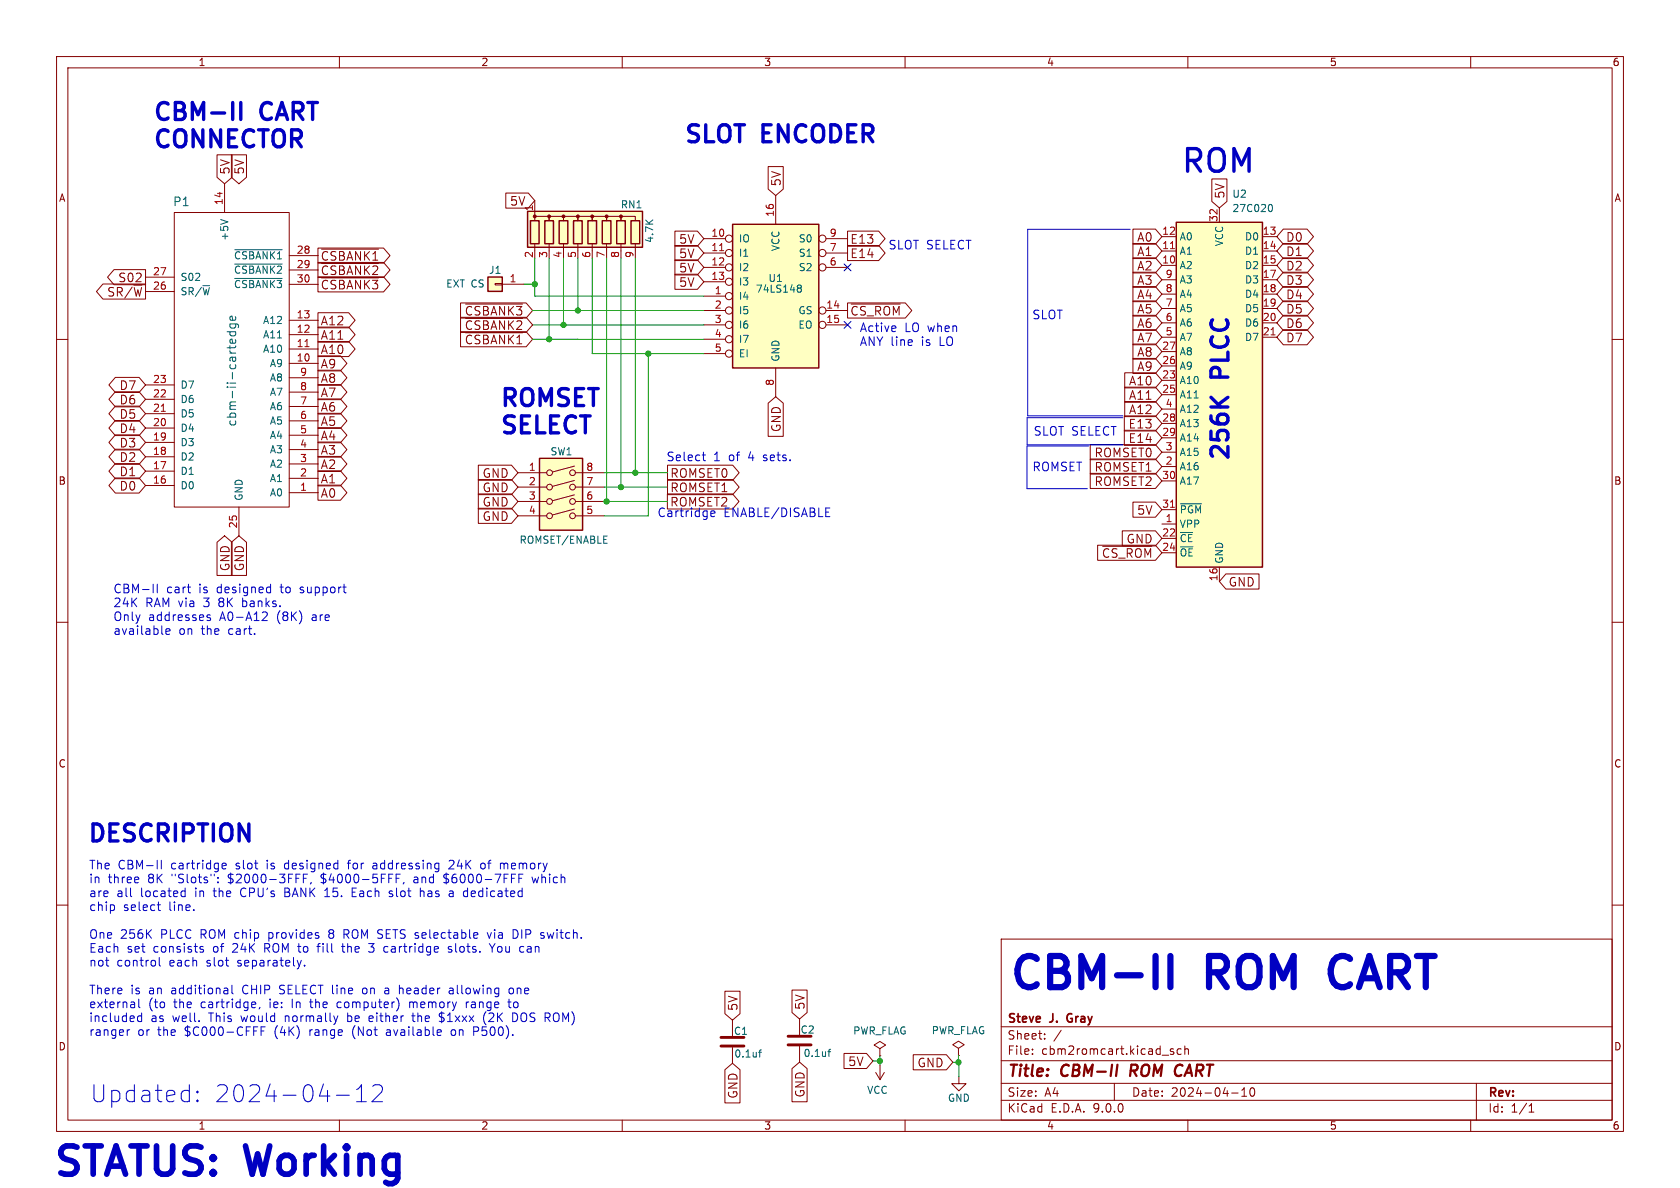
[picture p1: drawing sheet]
<svg xmlns="http://www.w3.org/2000/svg" width="297mm" height="210mm" viewBox="0 0 297 210" stroke-linecap="round" stroke-linejoin="round" font-family="sans-serif">
<g fill="none" stroke="#840000" stroke-width=".18">
<path d="M10 10h277v190h-277zM12 12h273v186h-273zM60 10v2M110 10v2M160 10v2M210 10v2M260 10v2M10 60h2M285 60h2M10 110h2M285 110h2M10 160h2"/>
<path d="M177 166h108v32h-108zM285 160h2M60 198v2M110 198v2M129.5 180.3v2.8M129.5 185.2v2.8M141.4 180.1v2.8M141.4 185v2.8M160 198v2M169.4 185.3l1.1-.6-1.1-.7-1 .7 1 .6v1.3M169.4 186.6h.1M177 194.5h108"/>
<path d="M177 191.5h108M177 187.5h108M177 181.5h108M182.5 186.3v.1M182.5 185.5v.1M184.7 183.6v.1M184.7 182.8v.1M187.6 182.1l-1.3 2M197 191.5v3M207.5 185.5l-.4-.1-.2 .2 .1 .2 .5 .2v.3h-.6M208.8 185.5l-.4-.1-.3 .3v.4l.1 .2h.6M209.5 185.5l.2-.1 .3 .1 .1 .9"/>
<path d="M209.5 184.9v1.5M210 198v2M217.7 193.2h1.2M219.5 193.8h.9M219.5 192.7l.5-.4v1.5M221.1 192.4l.2-.1a.81 .81 0 0 1 .6 .6 .81 .81 0 0 1-.3 .8l-.1 .1a.81 .81 0 0 1-.4-1.4zM260 198v2M261 191.5v6.5M270.3 196.6h.9M270.3 195.5l.4-.4v1.5"/>
</g>
<path d="M200 188.2l-.2 2M208.7 188.2l-.5 .1M208.7 190.1l-.4 .1" fill="none" stroke="#840000" stroke-width=".4"/>
<path d="M188.8 179.4l-.2 .4 .2 .7" fill="none" stroke="#840000" stroke-width=".3"/>
<path d="M127.5 183.4h4M127.5 184.9h4M139.3 183.2h4.1M139.3 184.7h4.1" fill="none" stroke="#840000" stroke-width=".51"/>
<path d="M134.1 186h.5M134.6 185.6l-.3 .2v1.1M146.4 185.9h.4M146.8 185.5l-.3 .2v1.1" fill="none" stroke="#006464" stroke-width=".18"/>
<path d="M129.5 39.6h15.3v25.4h-15.3z" fill="#ffffc2"/>
<path d="M129.5 39.6h15.3v25.4h-15.3z" fill="none" stroke="#840000" stroke-width=".25"/>
<g fill="none" stroke="#840000" stroke-width=".18">
<path d="M137.1 34.6v5M124.4 42.2h3.8M124.4 44.7h3.8M124.4 47.3h3.8M124.4 49.8h3.8M124.4 52.3h3.8M124.4 54.9h3.8M124.4 57.4h3.8M124.4 60h3.8M146 42.2h3.8M146 44.7h3.8M146 47.3h3.8"/>
<path d="M146 54.9h3.8M146 57.4h3.8M124.4 62.5h3.8M137.1 65v5.1M154.8 189.6l.8 1.3M155.5 185.4l1.1-.7-1.1-.6-1 .6 1 .7v1.2M155.5 186.6h.1M155.6 188.3v2.6M156.3 189.6l-.7 1.3"/>
<circle cx="128.9" cy="49.8" r=".63"/>
<circle cx="128.9" cy="54.9" r=".63"/>
<circle cx="128.9" cy="42.2" r=".63"/>
<circle cx="128.9" cy="52.3" r=".63"/>
<circle cx="128.9" cy="44.7" r=".63"/>
<circle cx="128.9" cy="57.4" r=".63"/>
<circle cx="128.9" cy="47.3" r=".63"/>
<circle cx="128.9" cy="60" r=".63"/>
<circle cx="145.4" cy="44.7" r=".63"/>
<circle cx="145.4" cy="47.3" r=".63"/>
<circle cx="145.4" cy="54.9" r=".63"/>
<circle cx="145.4" cy="57.4" r=".63"/>
<circle cx="145.4" cy="42.2" r=".63"/>
<circle cx="128.9" cy="62.5" r=".63"/>
</g>
<path d="M127.2 44.3h.7" fill="none" stroke="#a90000" stroke-width=".18"/>
<path d="M141.1 50.9h.1M141.1 50.4h.3l.2 .1 .1 .2-.3 .2M141.2 50.9h.2M141.2 50.9l-.1 .1M141.4 50.9l.3 .3-.1 .3-.2 .2-.3-.1" fill="none" stroke="#006464" stroke-width=".18"/>
<path d="M86.3 49h2.5v2.5h-2.5z" fill="#ffffc2"/>
<path d="M86.3 49h2.5v2.5h-2.5z" fill="none" stroke="#840000" stroke-width=".25"/>
<g fill="none" stroke="#840000" stroke-width=".18">
<path d="M30.8 37.6h20.3v52h-20.3zM39.7 32.5v5.1M25.7 49h5.1M25.7 51.5h5.1M51.1 50.3h5.1M51.1 45.2h5.1M51.1 47.7h5.1M51.1 56.6h5.1M51.1 59.2h5.1M87.5 50.1h1.3v.3h-1.3zM88.8 50.2h3.8M25.7 68h5.1"/>
<path d="M25.7 70.6h5.1M25.7 73.1h5.1M25.7 75.7h5.1M25.7 78.2h5.1M51.1 61.7h5.1M51.1 64.2h5.1M51.1 66.8h5.1M51.1 69.3h5.1M51.1 71.9h5.1M51.1 74.4h5.1M51.1 76.9h5.1M51.1 79.5h5.1"/>
<path d="M25.7 80.7h5.1M25.7 83.3h5.1M25.7 85.8h5.1M42.2 89.6v5.1M51.1 82h5.1M51.1 84.6h5.1M51.1 87.1h5.1"/>
</g>
<path d="M28.5 72.7h.7M53.9 61.3h.7" fill="none" stroke="#a90000" stroke-width=".18"/>
<path d="M39 38.8l1.3 .4M40.1 58.6h1.6M40.7 57.3h1.2l.3 .3-.1 .3M40.7 57.3v.4l.2 .3h.5l.2-.1v-.6M40.7 58.6v.5l.2 .3h.5l.2-.2v-.6M41.5 44.1h8.4M41.5 46.7h8.4M41.5 49.2h8.4M41.6 56l.1 .4-.3 .2-.7-.1v-.5l.3-.1 .2 .7M40.7 60.5v-.5h.3l.2 .7M41.6 60l.1 .5" fill="none" stroke="#006464" stroke-width=".18"/>
<path d="M95.4 81h7.6v12.7h-7.6z" fill="#ffffc2"/>
<g fill="none" stroke="#840000" stroke-width=".18">
<path d="M91.6 83.6h5M91.6 86.1h5M91.6 88.6h5M91.6 91.2h5M101.5 82.4l-3.8 1M101.5 84.9l-3.8 1.1M101.5 87.5l-3.8 1M101.5 90l-3.8 1M101.7 83.6h5.1M101.7 86.1h5.1M101.7 88.6h5.1M101.7 91.2h5.1"/>
<circle cx="97.2" cy="88.6" r=".51"/>
<circle cx="97.2" cy="86.1" r=".51"/>
<circle cx="97.2" cy="91.2" r=".51"/>
<circle cx="97.2" cy="83.6" r=".51"/>
<circle cx="101.2" cy="83.6" r=".51"/>
<circle cx="101.2" cy="91.2" r=".51"/>
<circle cx="101.2" cy="88.6" r=".51"/>
<circle cx="101.2" cy="86.1" r=".51"/>
</g>
<path d="M95.4 81h7.6v12.7h-7.6z" fill="none" stroke="#840000" stroke-width=".25"/>
<path d="M106.7 96h.6M106.7 94.8h.6" fill="none" stroke="#006464" stroke-width=".18"/>
<path d="M93.3 37.4h20.3v6.3h-20.3z" fill="#ffffc2"/>
<path d="M93.3 37.4h20.3v6.3h-20.3zM93.8 39h1.5v4.1h-1.5zM96.3 39h1.5v4.1h-1.5zM98.9 39h1.5v4.1h-1.5zM101.4 39h1.5v4.1h-1.5zM103.9 39h1.6v4.1h-1.6zM106.5 39h1.5v4.1h-1.5zM109 39h1.5v4.1h-1.5zM111.6 39h1.5v4.1h-1.5z" fill="none" stroke="#840000" stroke-width=".25"/>
<g fill="#840000" stroke="#840000" stroke-width=".18">
<circle cx="94.5" cy="38.3" r=".25"/>
<circle cx="97.1" cy="38.3" r=".25"/>
<circle cx="99.6" cy="38.3" r=".25"/>
<circle cx="102.2" cy="38.3" r=".25"/>
<circle cx="104.7" cy="38.3" r=".25"/>
<circle cx="107.2" cy="38.3" r=".25"/>
<circle cx="109.8" cy="38.3" r=".25"/>
</g>
<path d="M94.5 39v-.7h2.6v.7v-.7h2.5v.7v-.7h2.6v.7v-.7h2.5v.7v-.7h2.5v.7v-.7h2.6v.7v-.7h2.5v.7M94.5 35.5v2.5M94.5 43.1v1.2M97.1 43.1v1.2M99.6 43.1v1.2M102.2 43.1v1.2M104.7 43.1v1.2M107.2 43.1v1.2M109.8 43.1v1.2M112.3 43.1v1.2" fill="none" stroke="#840000" stroke-width=".18"/>
<path d="M207.9 39.3h15.3v61h-15.3z" fill="#ffffc2"/>
<path d="M207.9 39.3h15.3v61h-15.3z" fill="none" stroke="#840000" stroke-width=".25"/>
<g fill="none" stroke="#840000" stroke-width=".18">
<path d="M38.4 27.4h2.6v3.9l-1.3 1.2-1.3-1.2zM40.9 27.4h2.7v3.9l-1.4 1.2-1.3-1.2zM89.4 34.1h4l1.1 1.4-1.1 1.3h-4zM135.8 29.4h2.7v4l-1.4 1.2-1.3-1.2zM214.2 31.6h2.7v4l-1.3 1.2-1.4-1.2zM215.6 36.8v2.5M18.2 50.2h7.5v2.7h-7.5l-1.1-1.4zM20.2 47.7h5.5v2.6h-5.5l-1.2-1.3zM56.2 48.9h11.6l1.2 1.4-1.2 1.3h-11.6zM56.2 57.8h5.4l1.2 1.4-1.2 1.3h-5.4zM56.2 55.3h5.4l1.2 1.3-1.2 1.4h-5.4zM56.2 43.9h11.6l1.2 1.3-1.2 1.3h-11.6z"/>
<path d="M56.2 46.4h11.6l1.2 1.3-1.2 1.4h-11.6zM56.8 49.1h10.1M56.8 44h10.1M56.8 46.6h10.1M81.4 58.6h11.6l1.2 1.4-1.2 1.3h-11.6zM81.4 53.6h11.6l1.2 1.3-1.2 1.3h-11.6zM81.4 56.1h11.6l1.2 1.3-1.2 1.4h-11.6zM82.3 58.8h10.1M82.3 53.7h10.1M82.3 56.3h10.1M119.3 40.9h4l1.1 1.3-1.1 1.3h-4zM119.3 48.5h4l1.1 1.3-1.1 1.3h-4z"/>
<path d="M119.3 43.4h4l1.1 1.3-1.1 1.4h-4zM119.3 45.9h4l1.1 1.4-1.1 1.3h-4zM149.8 40.9h5.5l1.2 1.3-1.2 1.3h-5.5zM149.8 43.4h5.5l1.2 1.3-1.2 1.4h-5.5zM149.8 53.6h10.3l1.1 1.3-1.1 1.3h-10.3zM150.5 53.7h8.7M200.3 43h4l1.1 1.4-1.1 1.3h-4zM200.3 55.7h4l1.1 1.4-1.1 1.3h-4zM200.3 45.6h4l1.1 1.3-1.1 1.3h-4zM200.3 40.5h4l1.1 1.3-1.1 1.4h-4zM200.3 50.7h4l1.1 1.3-1.1 1.3h-4zM200.3 48.1h4l1.1 1.4-1.1 1.3h-4z"/>
<path d="M200.3 53.2h4l1.1 1.3-1.1 1.4h-4zM200.3 58.3h4l1.1 1.3-1.1 1.3h-4zM205.4 41.8h2.5M205.4 44.4h2.5M205.4 46.9h2.5M205.4 49.5h2.5M205.4 52h2.5M205.4 54.5h2.5M205.4 57.1h2.5M205.4 59.6h2.5M223.2 41.8h2.5M223.2 44.4h2.5"/>
<path d="M223.2 46.9h2.5M223.2 49.5h2.5M223.2 52h2.5M223.2 54.5h2.5M223.2 57.1h2.5M223.2 59.6h2.5M226.9 50.7h4.2l1.1 1.3-1.1 1.3h-4.2l-1.2-1.3zM226.9 58.3h4.2l1.1 1.3-1.1 1.3h-4.2l-1.2-1.3zM226.9 53.2h4.2l1.1 1.3-1.1 1.4h-4.2l-1.2-1.4zM226.9 55.7h4.2l1.1 1.4-1.1 1.3h-4.2l-1.2-1.3zM226.9 45.6h4.2l1.1 1.3-1.1 1.3h-4.2l-1.2-1.3zM226.9 40.5h4.2l1.1 1.3-1.1 1.4h-4.2l-1.2-1.4z"/>
<path d="M226.9 43h4.2l1.1 1.4-1.1 1.3h-4.2l-1.2-1.3zM226.9 48.1h4.2l1.1 1.4-1.1 1.3h-4.2l-1.2-1.3zM20.4 66.7h4.2l1.1 1.3-1.1 1.4h-4.2l-1.2-1.4zM20.4 69.3h4.2l1.1 1.3-1.1 1.3h-4.2l-1.2-1.3zM20.4 71.8h4.2l1.1 1.3-1.1 1.4h-4.2l-1.2-1.4zM20.4 74.3h4.2l1.1 1.4-1.1 1.3h-4.2l-1.2-1.3zM20.4 79.4h4.2l1.1 1.3-1.1 1.4h-4.2l-1.2-1.4zM20.4 76.9h4.2l1.1 1.3-1.1 1.3h-4.2l-1.2-1.3zM56.2 65.4h4l1.1 1.4-1.1 1.3h-4zM56.2 70.5h4l1.1 1.4-1.1 1.3h-4zM56.2 68h4l1.1 1.3-1.1 1.4h-4zM56.2 60.4h5.4l1.2 1.3-1.2 1.3h-5.4z"/>
<path d="M56.2 62.9h4l1.1 1.3-1.1 1.4h-4zM56.2 75.6h4l1.1 1.3-1.1 1.4h-4zM56.2 78.1h4l1.1 1.4-1.1 1.3h-4zM56.2 73.1h4l1.1 1.3-1.1 1.3h-4zM135.8 71.3l1.3-1.2 1.4 1.2v5.8h-2.7zM192.7 78.6h11.6l1.1 1.3-1.1 1.4h-11.6zM198.8 76.1h5.5l1.1 1.3-1.1 1.3h-5.5zM198.8 73.5h5.5l1.1 1.4-1.1 1.3h-5.5zM198.8 71h5.5l1.1 1.3-1.1 1.3h-5.5zM198.8 68.4h5.5l1.1 1.4-1.1 1.3h-5.5zM198.8 65.9h5.5l1.1 1.3-1.1 1.4h-5.5zM200.3 63.4h4l1.1 1.3-1.1 1.3h-4z"/>
<path d="M200.3 60.8h4l1.1 1.4-1.1 1.3h-4zM205.4 62.2h2.5M205.4 64.7h2.5M205.4 67.2h2.5M205.4 69.8h2.5M205.4 72.3h2.5M205.4 74.9h2.5M205.4 77.4h2.5M205.4 79.9h2.5M20.4 82h4.2l1.1 1.3-1.1 1.3h-4.2l-1.2-1.3zM20.4 84.5h4.2l1.1 1.3-1.1 1.4h-4.2l-1.2-1.4zM38.4 95.9l1.3-1.2 1.3 1.2v5.8h-2.6z"/>
<path d="M40.9 95.9l1.3-1.2 1.4 1.2v5.8h-2.7zM56.2 83.2h4l1.1 1.4-1.1 1.3h-4zM56.2 80.7h4l1.1 1.3-1.1 1.4h-4zM56.2 85.8h4l1.1 1.3-1.1 1.3h-4zM84.6 89.9h5.8l1.2 1.3-1.2 1.3h-5.8zM84.6 87.3h5.8l1.2 1.3-1.2 1.4h-5.8zM84.6 82.2h5.8l1.2 1.4-1.2 1.3h-5.8zM84.6 84.8h5.8l1.2 1.3-1.2 1.3h-5.8zM118 87.3h11.5l1.2 1.3-1.2 1.4h-11.5zM118 84.8h11.5l1.2 1.3-1.2 1.3h-11.5zM118 82.2h11.5l1.2 1.4-1.2 1.3h-11.5zM192.7 83.7h11.6l1.1 1.3-1.1 1.3h-11.6z"/>
<path d="M192.7 81.1h11.6l1.1 1.4-1.1 1.3h-11.6zM194 96.4h10.3l1.1 1.3-1.1 1.3h-10.3zM194.9 96.6h8.7M198.4 93.8h5.9l1.1 1.4-1.1 1.3h-5.9zM200.3 88.8h4l1.1 1.3-1.1 1.3h-4zM205.4 82.5h2.5M205.4 85h2.5M205.4 90.1h2.5M205.4 92.6h2.5M205.4 95.2h2.5M205.4 97.7h2.5M215.6 100.3v2.5"/>
<path d="M216.7 101.5h5.9v2.6h-5.9l-1.1-1.3zM128.2 175.2h2.6v4l-1.3 1.1-1.3-1.1zM140 175h2.7v4l-1.3 1.1-1.4-1.1zM128.2 189.1l1.3-1.1 1.3 1.1v5.9h-2.6zM140 188.9l1.4-1.1 1.3 1.1v5.9h-2.7zM149.2 186.2h4l1.1 1.4-1.1 1.3h-4zM161.4 186.4h5.9l1.2 1.4-1.2 1.3h-5.9zM169.5 190.3v1.3h1.3l-1.3 1.2-1.3-1.2h1.3"/>
</g>
<path d="M206.9 44h.7M224.7 59.2h.7M206.9 89.7h.7" fill="none" stroke="#a90000" stroke-width=".18"/>
<path d="M224.4 36.2l.1-.1a.68 .68 0 0 1 .5 .7 .68 .68 0 0 1-.5 .6l-.1-.1M208.7 89.1h3.7" fill="none" stroke="#006464" stroke-width=".18"/>
<g fill="none" stroke="#0000c2" stroke-width=".18">
<path d="M158.3 57.7l.1 .3-.7 .1M199.8 40.5h-18.1v33h16.8M124.4 79.9v1.3l.3 .2M181.6 78.8v7.6h10.6M181.6 78.8h10.8M198.5 73.8h-16.9v4.8h17M124.1 80.4h.6M125.7 90.4v.9h.6M126.3 90.4l.1 .3-.7 .1M146 91.3h.7M146 90.5h.5M146 89.8h.7"/>
<path d="M27.8 103.3v1.5M29.3 111.6l.8-.1-.1-.3-.5-.1-.2 .3 .1 .7h.6M33.1 103.8h.6M33.5 104.8h.2M36.6 109l.6 .4-.2 .3-.4-.1M37.2 108.8l-.4-.1-.2 .2M47 108.2l.3 .3-.1 .3-.9 .9h1M47.7 103.8h.1M47.8 103.3v1.5M47.8 104.7l-.1 .1M27.8 159.9h.6M28 159.4v1.3l.4 .3"/>
<path d="M28.5 152.1v1.5M32.3 157.5l.4 .1M32.7 157v1.5M32.7 158.4l-.4 .1M38.5 155.9v.2M38.5 155.1v.2M39.3 153.1l.7-.2-.1-.2-.4-.1-.2 .2v.7h.6M53.6 155.3h.5M53.6 154.5v1.6M55 156l-.1 .3M62.3 157v1.5h.7M62.3 157.7h.5"/>
<path d="M66 153.1v.4M68.8 158.4l.4 .1M69.2 157.5h-.2l-.2 .2 .1 .2 .3 .1M70 155.3h.5M70 154.5v1.6M71.4 156l-.1 .3M74.3 157v1.5M74.9 157.6l-.4-.1-.2 .1M77.4 152.6l.2 .1M77.6 152.6l-.1 1.4M77.6 153.5l-.2 .1M78.4 156l.3 .1"/>
<path d="M78.5 154.7v.4M79.4 158.3l.2 .2 .5-.1M79.5 157.6h.5M79.6 152.1l-.2 .1M80.1 157.9h-.5l-.2 .2M80.2 152.7l-.9 .9h1M82.5 157.5l.2 .1M82.7 157v1.5M82.7 158.4l-.2 .1M85.5 152.6l-.4 .1-.1 .2 .1 .6 .4 .1M88.5 152.6v1M89 152.7l-.3-.1-.2 .1"/>
<path d="M91.7 155.3h.5M91.7 154.5v1.6M94.1 155l.2 1.1M20.2 160.1v.7M23.7 177.2l.1 .9M23.8 178.1h-.1M23.8 177.5l-.1 .1M24.5 176.6v1.3l.2 .2M25 179.1v1.5M25 179.6h-.4l-.3 .3v.4l.2 .2h.5M28.2 169.3v1.3l.2 .2M35.4 167.7l.5 .2 .1 .2-.2 .2h-.5"/>
<path d="M35.4 167.4h.5M40.1 174.7l.2 .2v.8M40.3 175.6l-.5 .1M40.3 175l-.5 .1M41 174.2v1.3l.2 .2M45 177.1l.2 .4-.7 .1M45.1 178.1h-.1M45.9 178.1l-.1 .3M53.3 169.8l-.4 1M53.8 170.6v.2M56 167.3h.6M59.7 177.3v.7"/>
<path d="M59.7 179.6l-.3 1M60.4 167.3h.6M60.6 166.8l.1 1.5M60.8 165.1h.6M61.4 164.3h-.6v1.6M64.2 174.8v.7M65.2 168.2l.2 .1h.4M65.3 179.6v.9M66 179.9l-.8 .2M68 168.3h.4M68.2 174.7h-.1M68.2 175.1a.3 .3 0 0 0-.2 .3 .3 .3 0 0 0 .2 .3"/>
<path d="M68.4 167.3l-.4 .1M70.4 176.8l.1 .6-.1 .9M71 174.7h-.3M72.4 177.1v1M72.6 177.1l-.2 .2M72.8 179.6h.6M73 179.1l.1 1.4M77.7 179.5l.1 .2 .4 .2M79.8 167.4l-.3-.1-.3 .3 .7 .4M79.9 168.1l-.2 .2h-.5M79.9 174.7h-.4M80 175.1h-.4a.3 .3 0 0 0-.2 .3 .3 .3 0 0 0 .2 .3h.4"/>
<path d="M82.4 177.1v1M82.9 177.1l-.3 .1-.2 .2M85.6 179.5l-.1 .7 .4 .9M86.1 164.9l.4 1 .4-1M86.5 166.8l.5 .8M87 167.6v.7M87.5 166.8l-.5 .8M89.8 177.1h.6M90 176.6v1.3l.4 .2M90.6 179.1v1.5h.4l.4-.2M90.6 174.7h-.3l-.3 .3 .1 .5 .2 .2 .3-.1M90.7 164.3h.4l.3 .3"/>
<path d="M91 179.1l.4 .2M91.4 165.7l-.3 .2h-.4M92.5 167.3l.1 .1M92.6 168.3h-.1M96 165.4l.2 .2-.2 .3M96 164.9h.2M22.9 182l-.3 .1-.1 .2M34.9 194.5l.1 .1-.1 .2M34.9 194.5l-.1 .1 .1 .2M34.9 192.9v.3M34.9 194.5v.3M34.9 192.9l.1 .1-.1 .2"/>
<path d="M34.9 192.9l-.1 .1 .1 .2M46.2 182.2h.5M46.2 181.5v1.5M59.5 193.6h2.3M63 194.8h1.8M63 192.6l.6-.4 .3-.4v3M65.9 192l.4-.2h.7a.81 .81 0 0 1 .5 1.2l-1.7 1.8h1.8M68.4 182.5v.5M77.7 180.5l.5 .1M77.9 182.1l.1 .3-.7 .1M80 182l-.2 .3v.5l.2 .2M83.7 181.5v1.5"/>
<path d="M83.7 182.3h.6"/>
</g>
<g fill="none" stroke="#009600" stroke-width=".18">
<path d="M92.6 50.2h1.9M94.2 60h30.2M94.2 57.4h5.4M94.2 54.9h30.2M94.5 45.6v6.7h29.9M97.1 45.6v14.4M99.6 45.6v11.9l24.8-.1M102.2 45.6v9.3M102.2 60h.1M104.7 45.6v16.9h19.7M107.2 45.6v43M109.8 45.6v40.5"/>
<path d="M112.3 45.6v38M124.4 60h.1M114.6 62.5v28.7h-7.8M106.8 88.6h11.2M106.8 86.1h11.2M106.8 83.6h11.2M154.3 187.6h1.2M155.5 186.6l.1 1.7M168.5 187.8h1v2.5M169.4 186.6v1.2"/>
</g>
<path d="M149.2 46.7l1.2 1.2M149.2 56.8l1.2 1.2M150.4 46.7l-1.2 1.2M150.4 56.8l-1.2 1.2" fill="none" stroke="#000084" stroke-width=".18"/>
<path d="M206.9 169v5.5M235.8 169.8a3.8 3.8 0 0 0 0 3.9" fill="none" stroke="#0000c2" stroke-width="1.1"/>
<path d="M42.6 18.1v3" fill="none" stroke="#0000c2" stroke-width=".6"/>
<g fill="#009600" stroke="#009600" stroke-width=".18">
<circle cx="155.5" cy="187.6" r=".46"/>
<circle cx="169.4" cy="187.8" r=".46"/>
<circle cx="97.1" cy="60" r=".46"/>
<circle cx="112.3" cy="83.6" r=".46"/>
<circle cx="114.6" cy="62.5" r=".46"/>
<circle cx="102.2" cy="54.9" r=".46"/>
<circle cx="94.5" cy="50.2" r=".46"/>
<circle cx="99.6" cy="57.4" r=".46"/>
<circle cx="107.2" cy="88.6" r=".46"/>
<circle cx="109.8" cy="86.1" r=".46"/>
</g>
<g font-size="7.7" fill="#0000c2">
<text x="178.1" y="175.2">CBM-II</text>
<text x="213.9" y="175.2">ROM</text>
<text x="237.9" y="175.2">CART</text>
</g>
<text font-size="7" fill="#0000c2" x="9.1" y="208.2">STATUS: Working</text>
<text font-size="5.6" fill="#0000c2" x="208.6" y="30.8">ROM</text>
<g font-size="4.2" fill="#0000c2">
<text x="26.9" y="21.5">CBM-II</text>
<text x="46.4" y="21.5">CART</text>
<text x="26.9" y="26.3">CONNECTOR</text>
<text x="120.8" y="25.5">SLOT</text>
<text x="135" y="25.5">ENCODER</text>
<text x="217.5" y="66.6" transform="rotate(-90 217.5 66.6)">PLCC</text>
<text x="88.2" y="72.1">ROMSET</text>
<text x="88.2" y="76.9">SELECT</text>
<text x="217.5" y="81.6" transform="rotate(-90 217.5 81.6)">256K</text>
<text x="15.3" y="149.1">DESCRIPTION</text>
<text x="15.8" y="195.1">Updated:</text>
<text x="37.7" y="195.1">2024-04-12</text>
</g>
<g font-size="2.8" fill="#840000">
<text x="178" y="190.9">Title:</text>
<text x="187.7" y="190.9">CBM-II</text>
<text x="200.6" y="190.9">ROM</text>
<text x="209.4" y="190.9">CART</text>
</g>
<g font-size="2.1" fill="#840000">
<text x="40.8" y="31" transform="rotate(-90 40.8 31)">5V</text>
<text x="43.3" y="31" transform="rotate(-90 43.3 31)">5V</text>
<text x="138.2" y="33" transform="rotate(-90 138.2 33)">5V</text>
<text x="216.7" y="35.2" transform="rotate(-90 216.7 35.2)">5V</text>
<text x="90.1" y="36.6">5V</text>
<text x="56.6" y="46.3">~{CSBANK1}</text>
<text x="120" y="43.3">5V</text>
<text x="120" y="45.8">5V</text>
<text x="150.2" y="43.3">E13</text>
<text x="150.2" y="45.8">E14</text>
<text x="201" y="45.5">A1</text>
<text x="201" y="42.9">A0</text>
<text x="227.3" y="42.9">D0</text>
<text x="227.3" y="45.5">D1</text>
<text x="18.9" y="52.6">SR/~{W}</text>
<text x="20.8" y="50.1">S02</text>
<text x="56.6" y="51.4">~{CSBANK3}</text>
<text x="56.6" y="48.8">~{CSBANK2}</text>
<text x="120" y="50.9">5V</text>
<text x="120" y="48.4">5V</text>
<text x="201" y="48">A2</text>
<text x="201" y="53.1">A4</text>
<text x="201" y="50.6">A3</text>
<text x="227.3" y="53.1">D4</text>
<text x="227.3" y="48">D2</text>
<text x="227.3" y="50.6">D3</text>
<text x="56.6" y="57.7">A12</text>
<text x="82.1" y="56">~{CSBANK3}</text>
<text x="82.1" y="58.5">~{CSBANK2}</text>
<text x="150.2" y="56">~{CS_ROM}</text>
<text x="201" y="58.2">A6</text>
<text x="201" y="55.6">A5</text>
<text x="227.3" y="55.6">D5</text>
<text x="227.3" y="58.2">D6</text>
<text x="56.6" y="62.8">A10</text>
<text x="56.6" y="65.3">A9</text>
<text x="56.6" y="60.3">A11</text>
<text x="82.1" y="61.1">~{CSBANK1}</text>
<text x="201" y="60.7">A7</text>
<text x="201" y="65.8">A9</text>
<text x="201" y="63.3">A8</text>
<text x="227.3" y="60.7">D7</text>
<text x="21.1" y="69.1">D7</text>
<text x="21.1" y="71.7">D6</text>
<text x="56.6" y="67.9">A8</text>
<text x="56.6" y="70.4">A7</text>
<text x="199.5" y="70.9">A11</text>
<text x="199.5" y="68.3">A10</text>
<text x="21.1" y="74.2">D5</text>
<text x="21.1" y="76.8">D4</text>
<text x="56.6" y="73">A6</text>
<text x="56.6" y="75.5">A5</text>
<text x="138.2" y="76.5" transform="rotate(-90 138.2 76.5)">GND</text>
<text x="199.5" y="76">E13</text>
<text x="199.5" y="73.4">A12</text>
<text x="21.1" y="81.8">D2</text>
<text x="21.1" y="79.3">D3</text>
<text x="56.6" y="78">A4</text>
<text x="56.6" y="80.6">A3</text>
<text x="56.6" y="83.1">A2</text>
<text x="193.4" y="83.6">ROMSET1</text>
<text x="193.4" y="81">ROMSET0</text>
<text x="199.5" y="78.5">E14</text>
<text x="21.1" y="84.4">D1</text>
<text x="21.1" y="86.9">D0</text>
<text x="56.6" y="85.7">A1</text>
<text x="56.6" y="88.2">A0</text>
<text x="85.2" y="89.7">GND</text>
<text x="85.2" y="84.7">GND</text>
<text x="85.2" y="87.2">GND</text>
<text x="118.4" y="87.2">ROMSET1</text>
<text x="118.4" y="84.7">ROMSET0</text>
<text x="193.4" y="86.1">ROMSET2</text>
<text x="85.2" y="92.3">GND</text>
<text x="201" y="91.2">5V</text>
<text x="40.8" y="101" transform="rotate(-90 40.8 101)">GND</text>
<text x="43.3" y="101" transform="rotate(-90 43.3 101)">GND</text>
<text x="194.7" y="98.8">~{CS_ROM}</text>
<text x="199.1" y="96.3">GND</text>
<text x="217.1" y="103.9">GND</text>
<text x="130.6" y="178.8" transform="rotate(-90 130.6 178.8)">5V</text>
<text x="142.5" y="178.6" transform="rotate(-90 142.5 178.6)">5V</text>
<text x="178" y="184">Sheet:</text>
<text x="178" y="181.2">Steve</text>
<text x="185.7" y="181.2">J.</text>
<text x="189.3" y="181.2">Gray</text>
<text x="149.9" y="188.7">5V</text>
<text x="162.1" y="188.9">GND</text>
<text x="178" y="186.7">File:</text>
<text x="184.1" y="186.7">cbm2romcart.kicad_sch</text>
<text x="130.6" y="194.3" transform="rotate(-90 130.6 194.3)">GND</text>
<text x="142.5" y="194.1" transform="rotate(-90 142.5 194.1)">GND</text>
<text x="178" y="196.9">KiCad</text>
<text x="178" y="194.1">Size:</text>
<text x="184.7" y="194.1">A4</text>
<text x="185.7" y="196.9">E.D.A.</text>
<text x="193.3" y="196.9">9.0.0</text>
<text x="200" y="194.1">Date:</text>
<text x="207" y="194.1">2024-04-10</text>
<text x="263" y="194.3">Rev:</text>
<text x="263" y="196.9">Id:</text>
<text x="267.1" y="196.9">1/1</text>
</g>
<g font-size="2.1" fill="#006464">
<text x="30.5" y="36.7">P1</text>
<text x="42" y="75.5" transform="rotate(-90 42 75.5)">cbm-ii-cartedge</text>
</g>
<g font-size="2.1" fill="#0000c2">
<text x="157" y="44.2">SLOT SELECT</text>
<text x="151.9" y="58.8">Active</text>
<text x="159.9" y="58.8">LO when</text>
<text x="182.4" y="56.5">SLOT</text>
<text x="151.9" y="61.3">ANY line</text>
<text x="162.9" y="61.3">is</text>
<text x="166.2" y="61.3">LO</text>
<text x="182.7" y="77.1">SLOT SELECT</text>
<text x="117.7" y="81.6">Select</text>
<text x="126.1" y="81.6">1</text>
<text x="128.8" y="81.6">of</text>
<text x="132.4" y="81.6">4</text>
<text x="135.2" y="81.6">sets.</text>
<text x="182.5" y="83.4">ROMSET</text>
<text x="118.4" y="89.7">ROMSET2</text>
<text x="116.1" y="91.5">Cartridge</text>
<text x="127.9" y="91.5">ENABLE/DISABLE</text>
<text x="19.9" y="105">CBM-II</text>
<text x="19.9" y="107.4">24K</text>
<text x="25.7" y="107.4">RAM via</text>
<text x="29.4" y="105">cart</text>
<text x="35.2" y="105">is</text>
<text x="36.1" y="107.4">3</text>
<text x="38.5" y="105">designed</text>
<text x="38.9" y="107.4">8K</text>
<text x="43.2" y="107.4">banks.</text>
<text x="49.9" y="105">to</text>
<text x="53.4" y="105">support</text>
<text x="19.9" y="109.9">Only</text>
<text x="19.9" y="112.3">available</text>
<text x="26.2" y="109.9">addresses</text>
<text x="31.6" y="112.3">on</text>
<text x="35.6" y="112.3">the</text>
<text x="38.9" y="109.9">A0-A12</text>
<text x="40.5" y="112.3">cart.</text>
<text x="49.1" y="109.9">(8K)</text>
<text x="55.4" y="109.9">are</text>
<text x="15.6" y="153.8">The</text>
<text x="20.8" y="153.8">CBM-II</text>
<text x="30.2" y="153.8">cartridge</text>
<text x="41.8" y="153.8">slot</text>
<text x="47.4" y="153.8">is</text>
<text x="50.7" y="153.8">designed</text>
<text x="62.1" y="153.8">for</text>
<text x="66.6" y="153.8">addressing</text>
<text x="80.2" y="153.8">24K</text>
<text x="86" y="153.8">of</text>
<text x="89.5" y="153.8">memory</text>
<text x="15.6" y="156.3">in</text>
<text x="15.6" y="158.7">are</text>
<text x="15.6" y="161.2">chip</text>
<text x="19.1" y="156.3">three</text>
<text x="20.6" y="158.7">all</text>
<text x="21.7" y="161.2">select</text>
<text x="24.9" y="158.7">located</text>
<text x="26.2" y="156.3">8K</text>
<text x="29.9" y="161.2">line.</text>
<text x="30.5" y="156.3">&quot;Slots&quot;:</text>
<text x="34.6" y="158.7">in</text>
<text x="38" y="158.7">the</text>
<text x="40.6" y="156.3">$2000-3FFF,</text>
<text x="42.9" y="158.7">CPU's</text>
<text x="50.8" y="158.7">BANK 15.</text>
<text x="57.1" y="156.3">$4000-5FFF,</text>
<text x="63" y="158.7">Each</text>
<text x="69.8" y="158.7">slot</text>
<text x="73.7" y="156.3">and</text>
<text x="75.4" y="158.7">has</text>
<text x="79.1" y="156.3">$6000-7FFF</text>
<text x="80.7" y="158.7">a</text>
<text x="83.4" y="158.7">dedicated</text>
<text x="95" y="156.3">which</text>
<text x="15.6" y="166.1">One</text>
<text x="21.2" y="166.1">256K</text>
<text x="28.4" y="166.1">PLCC ROM chip</text>
<text x="47.8" y="166.1">provides</text>
<text x="58.7" y="166.1">8</text>
<text x="61.4" y="166.1">ROM SETS selectable</text>
<text x="87.3" y="166.1">via</text>
<text x="91.9" y="166.1">DIP</text>
<text x="97" y="166.1">switch.</text>
<text x="15.6" y="168.5">Each</text>
<text x="15.6" y="171">not</text>
<text x="20.6" y="171">control</text>
<text x="22.4" y="168.5">set</text>
<text x="27.1" y="168.5">consists</text>
<text x="30" y="171">each</text>
<text x="36.6" y="171">slot</text>
<text x="37.8" y="168.5">of</text>
<text x="41.4" y="168.5">24K</text>
<text x="42.2" y="171">separately.</text>
<text x="47.1" y="168.5">ROM to</text>
<text x="56.8" y="168.5">fill</text>
<text x="61.4" y="168.5">the</text>
<text x="66.2" y="168.5">3</text>
<text x="69" y="168.5">cartridge</text>
<text x="80.5" y="168.5">slots.</text>
<text x="88.1" y="168.5">You</text>
<text x="93.5" y="168.5">can</text>
<text x="15.6" y="175.9">There</text>
<text x="15.6" y="178.3">external</text>
<text x="23.1" y="175.9">is</text>
<text x="26.2" y="178.3">(to</text>
<text x="26.3" y="175.9">an</text>
<text x="30.4" y="175.9">additional</text>
<text x="30.8" y="178.3">the</text>
<text x="35.6" y="178.3">cartridge,</text>
<text x="43.1" y="175.9">CHIP</text>
<text x="47.9" y="178.3">ie:</text>
<text x="49.8" y="175.9">SELECT line</text>
<text x="52" y="178.3">In</text>
<text x="55.4" y="178.3">the</text>
<text x="60.3" y="178.3">computer)</text>
<text x="64.8" y="175.9">on</text>
<text x="68.8" y="175.9">a</text>
<text x="71.5" y="175.9">header</text>
<text x="73.2" y="178.3">memory</text>
<text x="80.5" y="175.9">allowing</text>
<text x="83.3" y="178.3">range</text>
<text x="91" y="178.3">to</text>
<text x="91.3" y="175.9">one</text>
<text x="15.6" y="180.8">included</text>
<text x="15.6" y="183.2">ranger</text>
<text x="24.3" y="183.2">or</text>
<text x="26.6" y="180.8">as</text>
<text x="27.9" y="183.2">the</text>
<text x="30.5" y="180.8">well.</text>
<text x="32.8" y="183.2">$C000-CFFF</text>
<text x="37.1" y="180.8">This</text>
<text x="42.9" y="180.8">would</text>
<text x="48.8" y="183.2">(4K)</text>
<text x="50.7" y="180.8">normally</text>
<text x="55.1" y="183.2">range</text>
<text x="61.9" y="180.8">be</text>
<text x="62.8" y="183.2">(Not</text>
<text x="65.9" y="180.8">either</text>
<text x="69" y="183.2">available</text>
<text x="73.8" y="180.8">the</text>
<text x="78.6" y="180.8">$1xxx</text>
<text x="80.6" y="183.2">on</text>
<text x="84.7" y="183.2">P500).</text>
<text x="86.5" y="180.8">(2K</text>
<text x="91.9" y="180.8">DOS ROM)</text>
</g>
<g font-size="1.8" fill="#840000">
<text x="35" y="11.9">1</text>
<text x="85" y="11.9">2</text>
<text x="135" y="11.9">3</text>
<text x="185" y="11.9">4</text>
<text x="235" y="11.9">5</text>
<text x="285" y="11.9">6</text>
<text x="10.3" y="35.9">A</text>
<text x="285.3" y="35.9">A</text>
<text x="10.3" y="85.9">B</text>
<text x="285.3" y="85.9">B</text>
<text x="10.3" y="135.9">C</text>
<text x="285.3" y="135.9">C</text>
<text x="10.3" y="185.9">D</text>
<text x="285.3" y="185.9">D</text>
<text x="35" y="199.9">1</text>
<text x="85" y="199.9">2</text>
<text x="135" y="199.9">3</text>
<text x="185" y="199.9">4</text>
<text x="235" y="199.9">5</text>
<text x="285" y="199.9">6</text>
</g>
<g font-size="1.8" fill="#006464">
<text x="217.8" y="35.2">U2</text>
<text x="109.7" y="37">RN1</text>
<text x="217.8" y="37.7">27C020</text>
<text x="40.6" y="42.7" transform="rotate(-90 40.6 42.7)">+5V</text>
<text x="41.3" y="46.1">~{CSBANK1}</text>
<text x="115.7" y="43" transform="rotate(-90 115.7 43)">4.7K</text>
<text x="130.5" y="43.1">IO</text>
<text x="130.5" y="45.6">I1</text>
<text x="138" y="44.5" transform="rotate(-90 138 44.5)">VCC</text>
<text x="141.1" y="43.1">S0</text>
<text x="141.1" y="45.6">S1</text>
<text x="208.5" y="42.7">A0</text>
<text x="208.5" y="45.2">A1</text>
<text x="208.5" y="47.8">A2</text>
<text x="216.4" y="43.6" transform="rotate(-90 216.4 43.6)">VCC</text>
<text x="220" y="42.7">D0</text>
<text x="220" y="45.2">D1</text>
<text x="220" y="47.8">D2</text>
<text x="31.8" y="49.9">S02</text>
<text x="31.8" y="52.4">SR/~{W}</text>
<text x="41.3" y="48.6">~{CSBANK2}</text>
<text x="41.3" y="51.1">~{CSBANK3}</text>
<text x="78.8" y="51">EXT CS</text>
<text x="86.4" y="48.6">J1</text>
<text x="130.5" y="48.1">I2</text>
<text x="130.5" y="50.7">I3</text>
<text x="130.5" y="53.2">I4</text>
<text x="133.5" y="51.9">74LS148</text>
<text x="135.8" y="50">U1</text>
<text x="141.1" y="48.1">S2</text>
<text x="208.5" y="50.3">A3</text>
<text x="208.5" y="52.9">A4</text>
<text x="220" y="50.3">D3</text>
<text x="220" y="52.9">D4</text>
<text x="46.4" y="57.5">A12</text>
<text x="130.5" y="55.8">I5</text>
<text x="130.5" y="58.3">I6</text>
<text x="141.1" y="55.8">GS</text>
<text x="141.1" y="58.3">EO</text>
<text x="208.5" y="55.4">A5</text>
<text x="208.5" y="57.9">A6</text>
<text x="220" y="55.4">D5</text>
<text x="220" y="57.9">D6</text>
<text x="46.4" y="60">A11</text>
<text x="46.4" y="62.6">A10</text>
<text x="47.6" y="65.1">A9</text>
<text x="130.5" y="60.8">I7</text>
<text x="130.5" y="63.4">EI</text>
<text x="138" y="64" transform="rotate(-90 138 64)">GND</text>
<text x="208.5" y="60.5">A7</text>
<text x="208.5" y="63">A8</text>
<text x="208.5" y="65.6">A9</text>
<text x="220" y="60.5">D7</text>
<text x="31.8" y="68.9">D7</text>
<text x="31.8" y="71.5">D6</text>
<text x="47.6" y="67.6">A8</text>
<text x="47.6" y="70.2">A7</text>
<text x="208.5" y="68.1">A10</text>
<text x="208.5" y="70.6">A11</text>
<text x="31.8" y="74">D5</text>
<text x="31.8" y="76.5">D4</text>
<text x="47.6" y="72.7">A6</text>
<text x="47.6" y="75.3">A5</text>
<text x="47.6" y="77.8">A4</text>
<text x="208.5" y="73.2">A12</text>
<text x="208.5" y="75.7">A13</text>
<text x="31.8" y="79.1">D3</text>
<text x="31.8" y="81.6">D2</text>
<text x="47.6" y="80.3">A3</text>
<text x="47.6" y="82.9">A2</text>
<text x="97.2" y="80.7">SW1</text>
<text x="208.5" y="78.3">A14</text>
<text x="208.5" y="80.8">A15</text>
<text x="208.5" y="83.3">A16</text>
<text x="31.8" y="84.2">D1</text>
<text x="31.8" y="86.7">D0</text>
<text x="43.1" y="88.6" transform="rotate(-90 43.1 88.6)">GND</text>
<text x="47.6" y="85.4">A1</text>
<text x="47.6" y="88">A0</text>
<text x="208.5" y="85.9">A17</text>
<text x="208.5" y="91">~{PGM}</text>
<text x="208.5" y="93.5">VPP</text>
<text x="91.8" y="96.3">ROMSET/ENABLE</text>
<text x="208.5" y="96">~{CE}</text>
<text x="208.5" y="98.6">~{OE}</text>
<text x="216.4" y="99.7" transform="rotate(-90 216.4 99.7)">GND</text>
<text x="129.7" y="183.1">C1</text>
<text x="141.4" y="182.9">C2</text>
<text x="150.7" y="183.1">PWR_FLAG</text>
<text x="164.6" y="183">PWR_FLAG</text>
<text x="129.7" y="187.1">0.1uf</text>
<text x="142" y="187">0.1uf</text>
<text x="153.2" y="193.6">VCC</text>
<text x="167.5" y="195">GND</text>
</g>
<g font-size="1.8" fill="#a90000">
<text x="39.4" y="36.3" transform="rotate(-90 39.4 36.3)">14</text>
<text x="94.3" y="37.4" transform="rotate(-90 94.3 37.4)">1</text>
<text x="125.7" y="41.9">10</text>
<text x="136.9" y="38.4" transform="rotate(-90 136.9 38.4)">16</text>
<text x="146.6" y="41.9">9</text>
<text x="205.4" y="41.6">12</text>
<text x="215.3" y="39.3" transform="rotate(-90 215.3 39.3)">32</text>
<text x="223.1" y="41.6">13</text>
<text x="52.4" y="44.9">28</text>
<text x="52.4" y="47.5">29</text>
<text x="94.3" y="45.7" transform="rotate(-90 94.3 45.7)">2</text>
<text x="96.8" y="45.7" transform="rotate(-90 96.8 45.7)">3</text>
<text x="99.4" y="45.7" transform="rotate(-90 99.4 45.7)">4</text>
<text x="101.9" y="45.7" transform="rotate(-90 101.9 45.7)">5</text>
<text x="104.4" y="45.7" transform="rotate(-90 104.4 45.7)">6</text>
<text x="107" y="45.7" transform="rotate(-90 107 45.7)">7</text>
<text x="109.5" y="45.7" transform="rotate(-90 109.5 45.7)">8</text>
<text x="112.1" y="45.7" transform="rotate(-90 112.1 45.7)">9</text>
<text x="125.7" y="44.5">11</text>
<text x="125.7" y="47">12</text>
<text x="146.6" y="44.5">7</text>
<text x="146.6" y="47">6</text>
<text x="205.4" y="44.1">11</text>
<text x="205.4" y="46.7">10</text>
<text x="223.1" y="44.1">14</text>
<text x="223.1" y="46.7">15</text>
<text x="27" y="48.7">27</text>
<text x="27" y="51.3">26</text>
<text x="52.4" y="50">30</text>
<text x="90" y="50">1</text>
<text x="125.7" y="49.6">13</text>
<text x="126.3" y="52.1">1</text>
<text x="206" y="49.2">9</text>
<text x="206" y="51.7">8</text>
<text x="223.1" y="49.2">17</text>
<text x="223.1" y="51.7">18</text>
<text x="52.4" y="56.4">13</text>
<text x="52.4" y="58.9">12</text>
<text x="126.3" y="54.6">2</text>
<text x="126.3" y="57.2">3</text>
<text x="126.3" y="59.7">4</text>
<text x="146" y="54.6">14</text>
<text x="146" y="57.2">15</text>
<text x="206" y="54.3">7</text>
<text x="206" y="56.8">6</text>
<text x="206" y="59.4">5</text>
<text x="223.1" y="54.3">19</text>
<text x="223.1" y="56.8">20</text>
<text x="223.1" y="59.4">21</text>
<text x="52.4" y="61.4">11</text>
<text x="52.4" y="64">10</text>
<text x="126.3" y="62.3">5</text>
<text x="205.4" y="61.9">27</text>
<text x="205.4" y="64.4">26</text>
<text x="27" y="67.8">23</text>
<text x="27" y="70.3">22</text>
<text x="53" y="66.5">9</text>
<text x="53" y="69.1">8</text>
<text x="53" y="71.6">7</text>
<text x="136.9" y="68.3" transform="rotate(-90 136.9 68.3)">8</text>
<text x="205.4" y="67">23</text>
<text x="205.4" y="69.5">25</text>
<text x="27" y="72.9">21</text>
<text x="27" y="75.4">20</text>
<text x="27" y="78">19</text>
<text x="53" y="74.1">6</text>
<text x="53" y="76.7">5</text>
<text x="205.4" y="74.6">28</text>
<text x="205.4" y="77.1">29</text>
<text x="206" y="72.1">4</text>
<text x="27" y="80.5">18</text>
<text x="27" y="83">17</text>
<text x="53" y="79.2">4</text>
<text x="53" y="81.8">3</text>
<text x="93.4" y="83.3">1</text>
<text x="103.6" y="83.3">8</text>
<text x="206" y="79.7">3</text>
<text x="206" y="82.2">2</text>
<text x="27" y="85.6">16</text>
<text x="53" y="84.3">2</text>
<text x="53" y="86.8">1</text>
<text x="93.4" y="85.9">2</text>
<text x="93.4" y="88.4">3</text>
<text x="103.6" y="85.9">7</text>
<text x="103.6" y="88.4">6</text>
<text x="205.4" y="84.8">30</text>
<text x="205.4" y="89.8">31</text>
<text x="42" y="93.5" transform="rotate(-90 42 93.5)">25</text>
<text x="93.4" y="90.9">4</text>
<text x="103.6" y="90.9">5</text>
<text x="205.4" y="94.9">22</text>
<text x="206" y="92.4">1</text>
<text x="205.4" y="97.5">24</text>
<text x="215.3" y="102.8" transform="rotate(-90 215.3 102.8)">16</text>
</g>
</svg>
